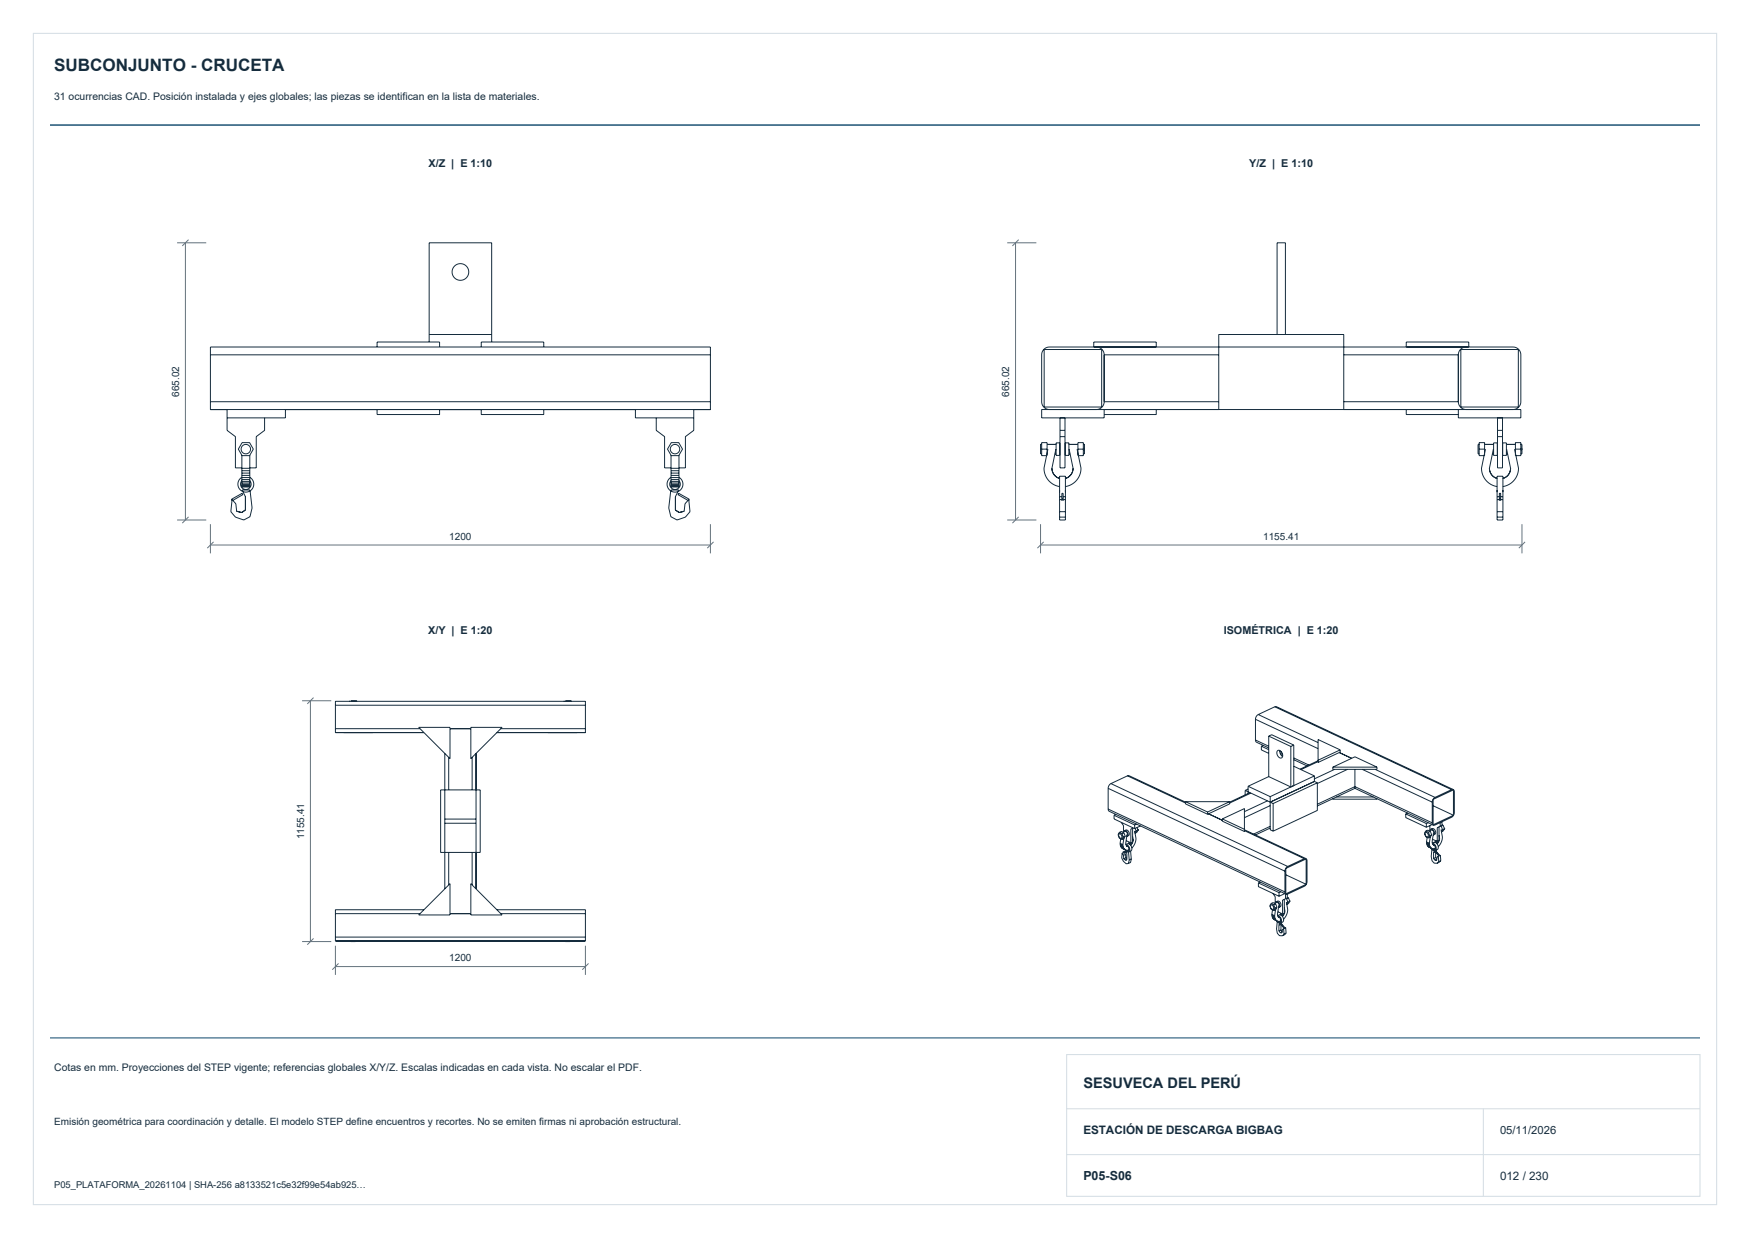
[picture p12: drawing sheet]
<svg xmlns="http://www.w3.org/2000/svg" width="420mm" height="297mm" viewBox="0 0 420 297" stroke-linecap="round" stroke-linejoin="round" font-family="sans-serif">
<path d="M8 8h404v281h-404zM256 253h152v34h-152zM256 277h152M256 266h152M356 266v21" fill="none" stroke="#d3dce3" stroke-width=".24"/>
<path d="M12 30h396" fill="none" stroke="#174e70" stroke-width=".35"/>
<path d="M12 249h396" fill="none" stroke="#174e70" stroke-width=".25"/>
<g fill="none" stroke="#152c3d" stroke-width=".24">
<path d="M50.5 85.1v-1.9h120v1.9M50.5 96.4v1.8h120v-1.8M50.5 85.1v11.3M50.5 96.4h120M50.5 85.1h120M54.5 98.2v5l2 1.5v7.5h1.5M68.5 98.2v2h-14M90.5 83.2v-1.2h15v1.2M90.5 98.2v1.2h15v-1.2M103 82v-23.8h15v23.8M103 80.2h15M115.5 83.2v-1.2h15v1.2"/>
<path d="M115.5 98.2v1.2h15v-1.2M152.5 98.2v2h14M166.5 98.2v5l-2 1.5v7.5h-1.5M170.5 85.1v11.3M250.6 83.8h13.8v13.8h-13.8zM251.9 98.2a1.88 1.88 0 0 1-1.9-1.8v-11.3a1.88 1.88 0 0 1 1.9-1.9h111.2a1.88 1.88 0 0 1 1.9 1.9v11.3a1.88 1.88 0 0 1-1.9 1.8M262.5 83.2v-1.2h15v1.2M263.1 83.2a1.88 1.88 0 0 1 1.9 1.9M265 96.4a1.88 1.88 0 0 1-1.9 1.8M265 98.2v2h-15v-2h115v2h-15v-2M265 96.4h27.5M265 85.1h27.5"/>
<path d="M265 85.1v11.3M277.5 98.2v1.2h-12.5M292.5 98.2v-18h30v18M306.5 80.2v-22h2v22M322.5 96.4h27.5M322.5 85.1h27.5M337.5 83.2v-1.2h15v1.2M337.5 98.2v1.2h12.5M350 96.4a1.88 1.88 0 0 0 1.9 1.8M350 85.1v11.3M350.6 83.8h13.8v13.8h-13.8zM351.9 83.2a1.88 1.88 0 0 0-1.9 1.9"/>
<path d="M55.7 119.9l.9 1 .2 1.8 1.2 .3 .9-.6v-3.2l-.8-1.6h1.9l.5 4.3-.5 2.1-1.5 .8-2-.7-1.1-1.3zM58 115.3a1.27 1.27 0 0 0 .1 1.8 1.27 1.27 0 0 0 1.8 0 1.27 1.27 0 0 0 .1-1.8M58 114.5a1.91 1.91 0 0 0-.5 2.9 1.91 1.91 0 0 0 3 0 1.91 1.91 0 0 0-.5-2.9M58 109.2v7.6h2v-7.6M58 112.3h2M58 112.9h2M58 113.5h2M58 114h2M58 114.6h2M58 115.1h2M58 115.5h2M58 115.9h2"/>
<path d="M58 116.2h2M58 116.5h2M58 116.6h2M58 116.8h2M58.1 106.2h1.8l.9 1.5-.9 1.6h-1.8l-.9-1.6zM63.5 100.2v3l-2 1.5v7.5h-1.5M157.5 100.2v3l2 1.5v7.5h1.5M161 117.6h1.9l-.8 1.6v3.2l.9 .6 1.2-.3 .2-1.8 .9-1 .3 2.9-1.1 1.3-2 .7-1.5-.8-.5-2.1zM161 115.3a1.27 1.27 0 0 0 .1 1.8 1.27 1.27 0 0 0 1.8 0 1.27 1.27 0 0 0 .1-1.8M161 114.5a1.91 1.91 0 0 0-.5 2.9 1.91 1.91 0 0 0 3 0 1.91 1.91 0 0 0-.5-2.9M161 112.3h2M161 112.9h2"/>
<path d="M161 113.5h2M161 114h2M161 114.6h2M161 115.1h2M161 115.5h2M161 115.9h2M161 116.2h2M161 116.5h2M161 116.6h2M161 116.8h2M161 109.2v7.6h2v-7.6M161.1 106.2h1.8l.9 1.5-.9 1.6h-1.8l-.9-1.6z"/>
<path d="M250 106.6h-.3v2.3h.3M250 107.7h1.3M251.2 109.3h-1.2v-3.1h1.3v3.1M251.3 106.6h2.2M251.5 107.7l-.9 4.6a4.4 4.4 0 0 0 3.7 4.4M253.2 108.9h.3M253.4 107.7l-.9 4.6a2.53 2.53 0 0 0 1.8 2.5M253.5 106.2h.9v3h-.9zM254.3 118.1v-3.8h1.4v3.8M254.3 117.6v7.2h1.4v-7.2M254.3 119.2h.6M254.3 119.9h.6"/>
<path d="M254.4 106.6h.1M254.4 108.9h.1M254.4 100.2v12h1.2v-12M254.4 103.2h1.2M254.4 104.7h1.2M254.9 119.8h.3M255.2 119.2h.5M255.2 119.9h.5M255.6 106.6h.1M255.6 108.9h.1M255.7 106.2h.8v3h-.8zM256.5 106.6h2.2"/>
<path d="M256.5 108.9h.3M256.6 107.7l.9 4.6a2.53 2.53 0 0 1-1.8 2.5M258.5 107.7l.9 4.6a4.4 4.4 0 0 1-3.7 4.4M258.7 109.3v-3.1h1.3v3.1h-1.2M258.7 107.7h1.3M260 106.6h.3v1.1M260 107.6l.3 .1M260.3 107.7l-.3 .2M260.3 107.7v1.2h-.3M355 106.6h-.3v2.3h.3M355 107.7h1.3M356.2 109.3h-1.2v-3.1h1.3v3.1"/>
<path d="M356.3 106.6h2.2M356.5 107.7l-.9 4.6a4.4 4.4 0 0 0 3.7 4.4M358.2 108.9h.3M358.4 107.7l-.9 4.6a2.53 2.53 0 0 0 1.8 2.5M358.5 106.2h.9v3h-.9zM359.3 118.1v-3.8h1.4v3.8M359.3 119.2h.6M359.3 119.9h.6M359.3 117.6v7.2h1.4v-7.2M359.4 106.6h.1M359.4 108.9h.1M359.4 100.2v12h1.2v-12"/>
<path d="M359.4 103.2h1.2M359.4 104.7h1.2M359.9 119.8h.3M360.2 119.2h.5M360.2 119.9h.5M360.6 106.6h.1M360.6 108.9h.1M360.7 106.2h.8v3h-.8zM361.5 106.6h2.2M361.5 108.9h.3M361.6 107.7l.9 4.6a2.53 2.53 0 0 1-1.8 2.5M363.5 107.7l.9 4.6a4.4 4.4 0 0 1-3.7 4.4"/>
<path d="M363.7 109.3v-3.1h1.3v3.1h-1.2M363.7 107.7h1.3M365 106.6h.3v1.1M365 107.6l.3 .1M365.3 107.7l-.3 .2M365.3 107.7v1.2h-.3M55.9 120.1l2.4-1.4-.2-.3-2.5 1.4 .1 .3M165.1 120.1l-2.4-1.4 .2-.3 2.5 1.4-.1 .3M254.3 122.8h1.4M254.3 124.1h1.4M254.9 120.2v-1.8h.3v1.8M359.3 122.8h1.4"/>
<path d="M359.3 124.1h1.4M359.9 120.2v-1.8h.3v1.8M80.5 169.2v-1h60v1M80.5 174.8v.9h21.3M80.5 169.2v5.6M80.5 174.8h20.3M80.5 169.2h60M83.9 168.1v.1M84.2 168.1h1.4v.1M100.5 174.5h7.5v7.5zM108 174.8h5M113 174.5h7.5l-7.5 7.5z"/>
<path d="M120.2 174.8h20.3M135.4 168.1v.1M135.7 168.1h1.4v.1M140.5 174.8v.9h-21.2M140.5 169.2v5.6M301.3 177.5l.2 .5 3 1.4M301.3 172.6v4.9M301.3 177.5l3.2 1.5M301.3 172.6l15 7M302 171.4l-.5 .5-.2 .7M302 171.4l14.3 6.8M302.7 179v.9l1.8 .8"/>
<path d="M302.7 179l1.8 .9M303.2 178.8l-.5 .2M304.5 176.6l5.3 2.5M304.5 176.6v9.7M304.5 176.6l.7-.3 5.3 2.4M306 169.6l.4-.1 42.4 19.9M306 169.6l-4 1.8M306 169.6l42.4 19.8M309.8 179.1v9.7l-5.3-2.5M310.5 178.7v9.8M310.5 178.7l-.7 .4M316.3 177.4l5.3 2.5v.5l-5.3 2.5z"/>
<path d="M321.6 179.9l-5.3 2.5M105.8 189.5h9.5v15h-9.5zM106.8 180.7v32.5M106.8 197.5h7.5M106.8 196.5h7.5M107.7 181.7v7.8M113.3 181.7v7.8M114.3 180.7v32.5M266 194.1l.2 .5 42.4 19.9M266 189.1v5M266 194.1l42.4 19.9M266 189.1l42.4 19.9"/>
<path d="M266.6 188l-.4 .5-.2 .6M266.6 188l42.4 19.9M267.4 195.6v.9l4.9 2.3M267.4 195.6l4.9 2.3M267.8 195.4l-.4 .2M268.6 199.7l-.3 .5 .3 .9 .7 .3M268.6 199.7l.5-.2 .6 .3M268.6 199.7l.7 .3M269.1 197.3l.5 .8v1.5M269.3 200l.3 .8M269.7 199.8l-.4 .2M269.7 199.8l.4 .8"/>
<path d="M269.9 199.3l.5-.2 .5 .5 .1 .7-.5 .3M269.9 199.3l-.2 .3M269.9 199.3h.4l.3 .4 .1 .6-.2 .3M269.9 199.5l.3-.1 .3 .3 .1 .5-.1 .3M270 199.4l-.5 .3M270.6 186.1h.4l13.5 6.3M270.6 186.1l-4 1.9M270.6 186.1l13.9 6.5M271.8 198.7v3.3l-.4 .2M272 198.6l-.6 .3v3.3M272.3 199.3l.3 1.9a3.4 3.4 0 0 1-1 2.2M272.3 197.9v.9"/>
<path d="M272.4 198.7l.3 .7-.3 .5M272.8 197.7l-.5 .2M272.9 198.5l.2 .7M273.1 199l.1 .1M273.1 199.2l-.7 .4M273.1 199.2l-.3 .5-.4 .2M273.2 199.1l-.1 .1M273.2 199.1h-.1M273.7 198.1l-1.4 .7M284.5 192.3v.6l5.3 2.4M284.5 192.3h10.6M284.5 192.3l5.3 2.5"/>
<path d="M289.8 194.8v.5M290 195.2l3.4 1.6M293.4 196.5l5.3-2.5v5.5l-5.3-2.5zM293.4 196.5l5.3 2.4M295.1 192.3v.6l-5.3 2.4M295.1 192.3l-5.3 2.5M298.7 199.3l14.3 6.7M298.7 199.1l14.7 6.9M298.8 189.6l6.8 3.2M298.8 189.6v1.1M299.5 188.6l5.3 2.5M299.5 188.6v1.8"/>
<path d="M299.5 189.3l-.7 .3M300 190.2l-4.9 2.2M300.2 190.3l-5.1 2.3M304.2 192.1l-5.5 2.6M304.5 186.3l-5 2.3M304.8 191.1v8l.8 .3M304.8 193.3l-6.1 2.9M304.8 198.2l-3.9 1.9M304.8 198.7l-3.5 1.6M305.6 192.8v6.6M306.6 180.1a1.06 1.06 0 0 1 1.1 .5 1.06 1.06 0 0 1 0 1.1 1.06 1.06 0 0 1-1.1-.4 1.06 1.06 0 0 1 0-1.2zM307.1 180.3l.2 .7 .5 .5"/>
<path d="M307.1 180.3l.5 .2M307.2 180.1l-.1 .2M307.2 180.7l.6 .3M307.6 181.3h.1M307.7 181.3v.1M307.9 181.3h-.2M310.5 183.8l5 2.3M310.5 181.8l3.6 1.7M310.5 182.3l3.2 1.4M315.5 186.1l-10.7 5M315.5 187.5l-10.7 4.9M315.5 186.1v1.4"/>
<path d="M315.5 187.5l.7 .3M316.2 187.8v6.6l-10.6 5M316.2 187.8l-10.6 5M316.3 182.7l-4.1 1.9M316.3 182.5l-4.3 2M319.9 184v.6h10.6v-.6M319.9 184l5.3-2.4 5.3 2.4M319.9 184h10.6M319.9 191.6h10.6M320.3 184.6l-4.8 2.2M320.8 191.2h8.8M321.4 180.5l3 1.4"/>
<path d="M323.4 184.6l-7.2 3.4M325.2 188.7v.4M325.2 184.6v4.1M325.2 188.7l18.5 8.7M325.2 188.7l-9 4.2M325.2 189.1l18.8 8.8M325.2 189.1l-9 4.3M326.9 184.6l16.8 7.8M330 184.6l14.4 6.7M337.4 195.3v.8l4.9 2.4M337.4 195.3l4.9 2.3M337.8 195l-.4 .3"/>
<path d="M342.1 199.8l.3-.1 .3 .3 .1 .4-.1 .3-.6-.2zM342.2 199.4l-.3 .5 .3 .8 .6 .3M342.2 199.4l.4-.3 .7 .3M342.2 199.4l.6 .3M342.3 197.6v.9M342.8 197.4l-.5 .2M342.8 199.7l.3 .8M343.2 198.1v1.1l.2-.3M343.3 199.4l-.5 .3M343.3 199.4l.3 .9M343.4 198.9l.6-.1 .5 .5v.7l-.5 .3M343.4 198.9l.4 .1 .3 .4 .2 .5-.3 .4"/>
<path d="M343.4 199.1h.3l.3 .3 .1 .5-.1 .2M343.5 199.1l-.5 .2M343.7 197.8l-1.4 .7M343.7 197.4l.3 .5M343.7 192.4v5M344 191.8l4.8-2.3v6.1l-4.8 2.3zM344 193.3l4.8 2.3M344 199.9l-.3 2.4M344.4 191.3l-.5 .5-.2 .6M345.4 198.4v3.3l-.5 .2M345.6 197.3v.9M345.8 198.2h.1"/>
<path d="M345.9 199l.3 1.8a3.4 3.4 0 0 1-1 2.3M345.9 198.2l.3 .9M346.1 197.1v.9l-1.2 .6v3.3M346.1 197.9l.3 .1M346.2 199.1l-.3 .1M346.2 199.1l-.3 .5M346.4 198l-.5 .2M346.4 198l.3 .8M346.6 198.7h.1M346.7 198.8l-.3 .6-.4 .2M346.7 198.8l-.5 .3M346.7 198.7l-.1 .2"/>
<path d="M346.7 198.7l-.1 .1M348.4 189.4l-4 1.9M348.8 189.4l.2 .6v5l-.2 .6-.4 .5-4 1.8h-.4M348.8 189.4h-.4M80.5 219.2v5.6M80.5 219.2h20.3M101.8 218.2h-21.3v1M107.7 204.5v7.8M108 219.2h5M108 212v7.5h-7.5zM113 212l7.5 7.5h-7.5zM113.3 204.5v7.8"/>
<path d="M119.3 218.2h21.2v1M120.2 219.2h20.3M140.5 219.2v5.6M268.6 200.1h.2l.3 .2 .2 .5-.2 .3-.5-.3zM268.8 202.3l.7 .3M268.8 202.3v.3M268.8 202.6l.7 .3M268.8 202.6l.1 .2M268.9 202.8l.6 .3M268.9 202.8v.2M268.9 203l.7 .3M268.9 203l.1 .2"/>
<path d="M269 201.2l-.2 1.1M269 203.2l.7 .3M269 203.2l.1 .2M269.1 203.4l.7 .3M269.1 203.4l.2 .1M269.3 203.5l.8 .4M269.3 203.5l.1 .1M269.5 204.5h.1M269.5 202.6v.3M269.5 202.9v.2M269.5 203.1l.1 .2M269.6 204.4l-.1 .1"/>
<path d="M269.6 200.8l-.3 .6M269.6 203.3l.1 .2M269.6 205.2l.1 .8M269.6 205.2l-.3-.6-.1 1.2 .4 .8 .7 .6 .5-.1M269.7 206l.4 .4M269.7 203.5l.1 .2M269.7 201.2l-.4 .2M269.8 200.7l-.3 1.9M269.8 203.7l.2 .1M269.9 204.6l.2 .4M270 203.8l.1 .1M270 203.8l.4 .5 .5 .1"/>
<path d="M270.1 200.6l-.5 .2M270.1 200.6l-.4 .6M270.1 203.9l.2 .1M270.1 205l.1 .8M270.1 205l-.5 .2M270.2 205.8l.2 .2M270.2 205.8l-.5 .2M270.2 202.6l.7-.2 .7 .8v.8l-.7 .4M270.2 202.6l.5 .3 .4 .5v.6l-.2 .4M270.3 204.3l-.8 .2M270.3 201.7l1.1 .5M270.3 202.8l.5 .3"/>
<path d="M270.3 204.5l-.8 .2M270.4 202.9l.3 .2M270.4 206.2l-.3 .2M270.5 200.4v.1M270.5 200.2l-.3 2.1 .2 .6M270.5 200.6l-.1 .1M270.8 203.1l.1 .9-.3 .1-.3-.1M270.8 203.1h-.1M270.8 202.3l.7 .4M270.8 202.3v.1M270.9 203.9l-.6 .1M270.9 202.2l.7 .3"/>
<path d="M270.9 202.2l-.1 .1M271 206.3l-.2-2-.6-.3 .2 .8v1.5l-.3 .1M271 206.3l-.2 .8M271 202.1l.7 .3M271 202.1l-.1 .1M271 202v.1M271.3 202.7l.1 .1M271.3 204.2l.2 1.9M271.4 202.8h.1M271.5 206.1l-.2 .8-.5 .2M271.5 206.1l-.5 .2M271.5 202.7l-.1 .1"/>
<path d="M271.6 202.1l.2 .1M271.6 202.5l-.1 .2M271.7 202.4l-.1 .1M271.7 202l.1 .1M271.8 202.2l-.1 .2M271.8 201.4l.2 .1M271.8 200.7l.2 .8M271.8 201.6h.2M271.8 201.7l.1 .1M271.8 201.9h.1M271.8 202.1v.1M271.9 201.9l-.1 .2"/>
<path d="M271.9 201.8v.1M272 201.6l-.1 .2M272 201.5v.1M302 211.8v.9l5 2.3M302 211.8l5 2.3M302.5 211.6l-.5 .2M305 217.2l.3-.1 .2 .3 .2 .4-.2 .3-.5-.2zM305.1 216.8l-.4 .5 .4 .8 .6 .3M305.1 216.8l.4-.3 .7 .3M305.1 216.8l.6 .3M305.2 219.4l.7 .3M305.2 219.4l.1 .2"/>
<path d="M305.3 219.6l.6 .3M305.3 219.6v.3M305.3 219.9l.7 .3M305.3 219.9l.1 .2M305.4 218.3l-.2 1.1M305.5 214.3l.6 .8v1.5l.2-.3M305.7 217.1l.3 .8M305.9 219.7v.2M305.9 219.9l.1 .3M306 217.9l-.3 .5M306.1 218.2l-.4 .2M306.2 216.8l-.5 .3"/>
<path d="M306.2 216.8l.3 .9M306.2 217.8l-.3 1.9M306.3 216.3l.5-.1 .5 .4 .1 .8-.5 .3M306.3 216.3l.4 .1 .3 .4 .1 .5-.2 .4M306.3 216.5h.3l.3 .3 .1 .5-.1 .2M306.4 216.5l-.5 .2M306.5 217.7l-.5 .2M306.5 217.7l-.3 .5M306.6 219.6l.1 .3M306.6 219.7l.8-.2 .6 .7v.8l-.7 .5M306.6 219.7l.5 .2 .4 .5 .1 .7-.3 .4M306.7 218.7l1.1 .6"/>
<path d="M306.7 219.9l.3 .2M306.7 219.9l.5 .2M306.9 217.5h.1M306.9 217.2l-.3 2.4M306.9 217.7h-.1M307 214.1v.9M307.3 219.4l.6 .3M307.3 219.4l-.1 .1M307.4 219.3l.6 .3M307.4 219.3l-.1 .1M307.4 213.9l-.4 .2M307.4 219.1l.7 .3"/>
<path d="M307.4 219.1v.2M307.5 219.1h-.1M307.7 219.8h.1M307.8 219.8v.1M307.9 219.7l-.1 .1M308 219.2l.2 .1M308 219.6l-.1 .1M308.1 219.4l-.1 .2M308.2 219.1h.1M308.2 219.3l-.1 .1M308.2 215.8v3.3l-.4 .2M308.2 218.5h.2"/>
<path d="M308.2 217.8l.2 .7M308.2 218.6l.2 .1M308.2 218.8h.2M308.2 219h.1M308.3 219.1l-.1 .2M308.3 219v.1M308.4 218.8l-.1 .2M308.4 214.4l-1.4 .6M308.4 218.7v.1M308.4 218.5v.2M308.4 214l.2 .5M308.4 209v5"/>
<path d="M308.5 214.5v1.1M308.6 208.3l4.9-2.2v6.1l-4.9 2.2zM308.6 209.9l4.9 2.3M308.7 215.6h.1M308.7 216.4l.4 1.8a3.4 3.4 0 0 1-1 2.3M308.8 215.6l.3 .8-.3 .6M308.9 214.5v.9l-1.1 .6v3.3M308.9 215.3l.3 .1M309 207.9l-.4 .4-.2 .7M309.2 215.4l-.4 .2M309.2 215.4l.4 .8M309.5 216.1h.1"/>
<path d="M309.6 216.2l-.8 .4M309.6 216.2l-.4 .6-.4 .2M309.6 216.1l-.1 .2M309.6 216.1l-.1 .1M313 206l-4 1.9M313.4 206l.3 .5v5.1l-.2 .6-.5 .4-4 1.9h-.4M313.4 206h-.4M342.4 202l.6 .3M342.4 202v.2M342.4 202.2l.6 .3M342.4 202.2v.3M342.4 202.5l.7 .3"/>
<path d="M342.4 202.5l.1 .2M342.5 202.7l.7 .3M342.5 202.7l.1 .2M342.5 200.9l-.1 1.1M342.6 202.9l.6 .3M342.6 202.9l.1 .1M342.7 203l.7 .3M342.7 203l.1 .2M342.8 203.2l.8 .4M342.8 203.2h.2M343 202.3v.2M343 202.5l.1 .3"/>
<path d="M343.1 202.8l.1 .2M343.1 200.5l-.3 .5M343.2 203v.2M343.2 203.2l.2 .1M343.3 200.4l-.3 1.9M343.4 203.3l.2 .3M343.5 203.5l.4 .5 .5 .1M343.6 200.3l-.3 .5-.5 .2M343.6 200.3l-.5 .2M343.6 203.6h.8M343.7 202.3l.5 .4M343.7 202.3l.8-.2 .6 .7v.8l-.7 .5"/>
<path d="M343.8 202.3l.4 .2 .4 .5 .1 .6-.3 .5M343.8 201.3l1.1 .6M343.8 202.5l.6 .3M344 202.7h.2M344 200.1h.1M344 200.3h.1M344.1 204.5l.2-.5-.6-.3-.2 1.8 .2 1 .5 .6h.7M344.1 204.5v1.5M344.1 206l.3 .4M344.2 202.7l.2 .1M344.4 202.8v.9l-.2 .1-.4-.2M344.4 202l.7 .3"/>
<path d="M344.4 202l-.1 .1M344.5 204.3l-.4 .2M344.5 201.9l.7 .3M344.5 201.9l-.1 .1M344.5 204.2l.8 1.1M344.5 204.2l1 1v.2M344.5 204.2l.9 1.1v.1M344.6 205.7l-.5 .3M344.6 204.4v1.3M344.6 205.7l.2 .4M344.6 201.7l.6 .4M344.6 201.7l-.1 .2"/>
<path d="M344.6 201.7h.1M344.7 203.9l-.1 .3M344.8 206.2l-.4 .2M344.8 202.4h.2M345 202.4l-.1 .1M345.1 202.3l-.1 .1M345.1 201.8l.2 .1M345.2 202.2l-.1 .1M345.2 205.4l-.3 .3-.1 .7h-.4M345.2 205.4l.5-.3 .1 1.4M345.2 205.4l.1 1.3M345.2 203.1h.1"/>
<path d="M345.2 202.1v.1M345.3 201.7l.1 .1M345.3 206.7l-.4 .4M345.3 201.9l-.1 .2M345.4 201.1h.1M345.4 200.4l.1 .7M345.4 201.2l.1 .1M345.4 201.4h.1M345.4 201.6h.1M345.4 201.8l-.1 .1M345.4 201.6v.2M345.5 201.4l-.1 .2"/>
<path d="M345.5 201.3v.1M345.5 201.1v.2M345.8 206.5l-.5 .2M345.8 206.5l-.9 .6M80.5 224.8v.9h60v-.9M80.5 224.8h60M84.2 225.7v.2h1.1v-.2M135.7 225.7v.2h1.1v-.2M305.4 220.1l.6 .3M305.4 220.1v.2M305.4 220.3l.7 .3M305.4 220.3l.2 .1"/>
<path d="M305.6 220.4l.6 .3M305.6 220.4l.1 .1M305.7 220.5l.8 .5M305.7 220.5l.7 .4M306 220.2v.2M306 220.4l.1 .2M306.1 220.6l.1 .1M306.2 220.7l.2 .2M306.4 220.9l.1 .1M306.4 220.9l.4 .5 .5 .1M306.5 221h.2M306.9 220.1h.1"/>
<path d="M306.9 221.9v1.4M306.9 221.9l.3-.5-.7-.4-.1 1.9 .1 1 .6 .6h.7M306.9 223.3l.4 .5M307 220.1h.2M307.2 220.1l.1 .9-.3 .2-.3-.2M307.3 221h-.6M307.4 221.7l-.5 .2M307.4 221.6l.8 1.1M307.4 221.6l.9 1.1v.1M307.4 221.8v1.3M307.4 223.1l-.5 .2M307.4 223.1l.3 .4"/>
<path d="M307.5 221.6h-.1M307.5 221.6l.9 1v.2M307.6 221.3l-.1 .3M307.7 223.6l-.4 .2M308.1 222.8l.5-.3 .1 1.4M308.1 222.8l-.4 .3v.7h-.4M308.1 222.8l.1 1.3M308.2 224.1l-.4 .4M308.7 223.9l-.5 .2M308.7 223.9l-.9 .6"/>
<circle cx="110.5" cy="65.2" r="2"/>
<circle cx="59" cy="107.7" r="1.13"/>
<circle cx="162" cy="107.7" r="1.13"/>
</g>
<g fill="none" stroke="#65737c" stroke-width=".24">
<path d="M42.5 58.2h7M44.5 58.2v66.6M45.3 57.5l-1.5 1.5M241.7 58.2h7M243.7 58.2v66.6M244.5 57.5l-1.5 1.5M42.5 124.8h7M45.3 124l-1.5 1.5M50.5 125.8v7M50.5 130.8h120M51.3 130l-1.5 1.5M170.5 125.8v7"/>
<path d="M171.3 130l-1.5 1.5M241.7 124.8h7M244.5 124l-1.5 1.5M249.7 130.8h115.6M249.7 125.8v7M250.5 130l-1.5 1.5M365.3 125.8v7M366 130l-1.5 1.5M72.5 168.1h7M74.5 168.1v57.8M75.3 167.4l-1.5 1.5M72.5 225.9h7"/>
<path d="M75.3 225.1l-1.5 1.5M80.5 226.9v7M80.5 231.9h60M81.3 231.1l-1.5 1.5M140.5 226.9v7M141.3 231.1l-1.5 1.5"/>
</g>
<text font-size="4.1" fill="#152c3d" x="13" y="17">SUBCONJUNTO - CRUCETA</text>
<text font-size="3.5" fill="#152c3d" x="260" y="261">SESUVECA DEL PERÚ</text>
<text font-size="3" fill="#152c3d" x="260" y="283">P05-S06</text>
<g font-size="2.8" fill="#152c3d">
<text x="260" y="272">ESTACIÓN DE DESCARGA BIGBAG</text>
<text x="360" y="283">012 / 230</text>
</g>
<text font-size="2.7" fill="#152c3d" x="360" y="272">05/11/2026</text>
<g font-size="2.6" fill="#152c3d">
<text x="102.8" y="40">X/Z | E 1:10</text>
<text x="299.8" y="40">Y/Z | E 1:10</text>
<text x="102.8" y="152">X/Y | E 1:20</text>
<text x="293.7" y="152">ISOMÉTRICA | E 1:20</text>
</g>
<g font-size="2.5" fill="#152c3d">
<text x="13" y="24">31 ocurrencias CAD. Posición instalada y ejes globales; las piezas se identifican en la lista de materiales.</text>
<text x="13" y="257">Cotas en mm. Proyecciones del STEP vigente; referencias globales X/Y/Z. Escalas indicadas en cada vista. No escalar el PDF.</text>
</g>
<g font-size="2.4" fill="#152c3d">
<text x="43" y="95.2" transform="rotate(-90 43 95.2)">665.02</text>
<text x="242.2" y="95.2" transform="rotate(-90 242.2 95.2)">665.02</text>
<text x="107.8" y="129.5">1200</text>
<text x="303.2" y="129.5">1155.41</text>
<text x="73" y="201.3" transform="rotate(-90 73 201.3)">1155.41</text>
<text x="107.8" y="230.6">1200</text>
<text x="13" y="270">Emisión geométrica para coordinación y detalle. El modelo STEP define encuentros y recortes. No se emiten firmas ni aprobación estructural.</text>
</g>
<text font-size="2.3" fill="#152c3d" x="13" y="285">P05_PLATAFORMA_20261104 | SHA-256 a8133521c5e32f99e54ab925…</text>
</svg>
